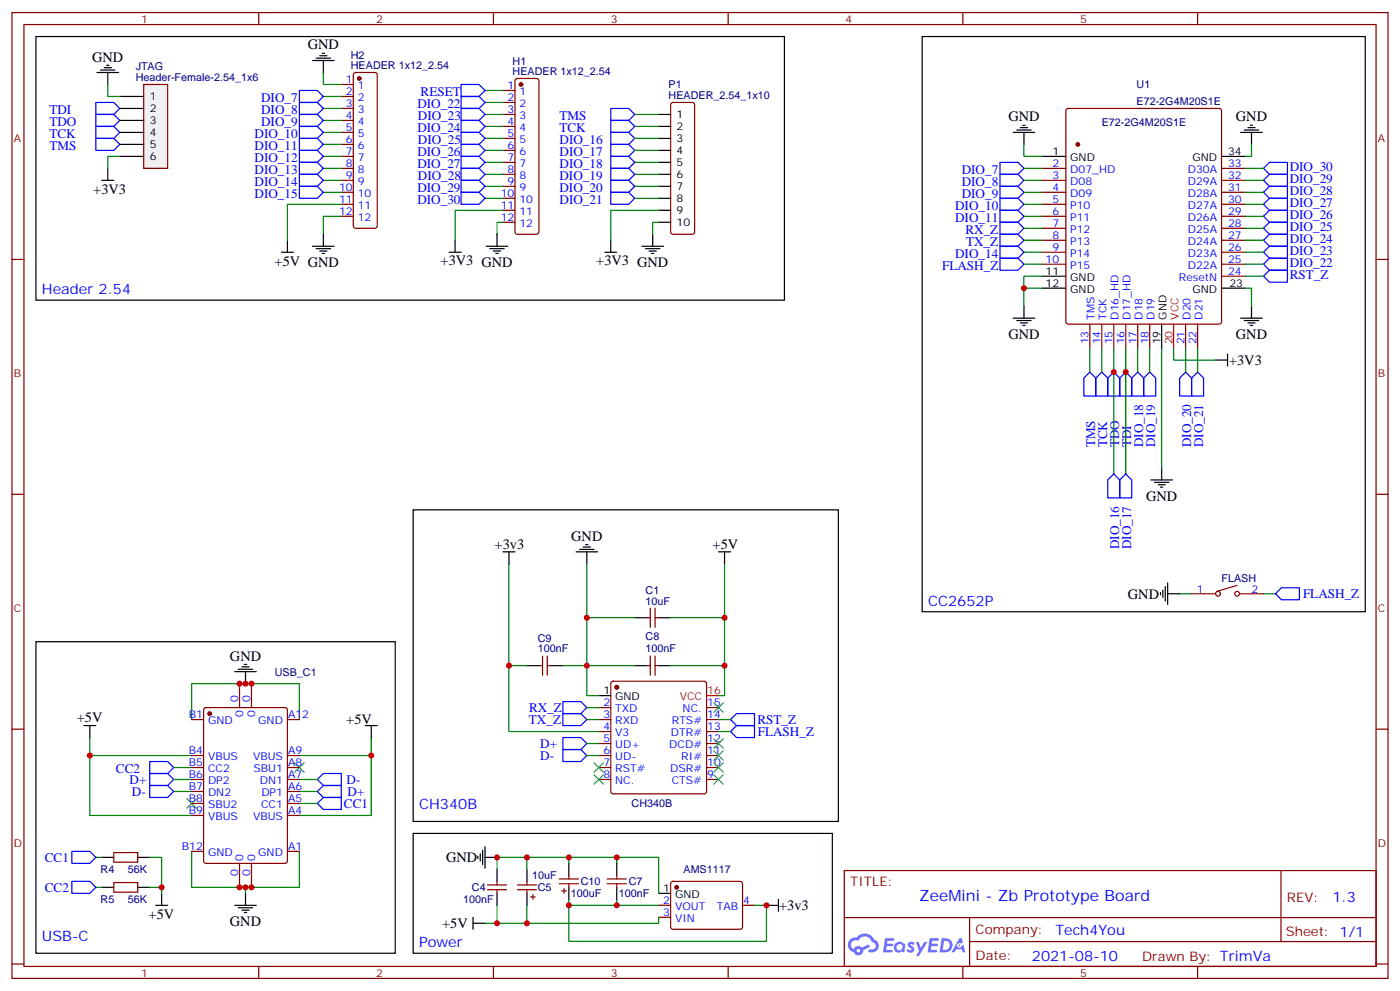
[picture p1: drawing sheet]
<svg xmlns="http://www.w3.org/2000/svg" width="412mm" height="292mm" viewBox="0 0 412 292" stroke-linecap="round" stroke-linejoin="round" font-family="sans-serif">
<g fill="none" stroke="#870000" stroke-width=".35">
<path d="M3.5 3.7h405.4v284.3h-405.4zM7.1 7.2h398.2v277.3h-398.2zM76.2 3.7v3.5M145.3 3.7v3.5M214.5 3.7v3.5M283.6 3.7v3.5M352.8 3.7v3.5M3.5 76.4h3.6M405.3 76.4h3.6M3.5 145.5h3.6M405.3 145.5h3.6M3.5 214.7h3.6"/>
<path d="M405.3 214.7h3.6M248.7 256.3h156.6v28.2h-156.6zM377.3 256.3v20.9M248.7 270.1h156.5M285.6 277.2h119.6M285.6 270.1v14.2M3.5 283.8h3.6M76.2 284.5v3.5M145.3 284.5v3.5M214.5 284.5v3.5M283.6 284.5v3.5M352.8 284.5v3.5"/>
<path d="M405.3 283.8h3.6"/>
</g>
<g fill="#5487ff">
<path d="M267.7 277.5a1.22 1.22 0 0 1 1.7 .2l-.4 .6a.47 .47 0 0 0-.3-.4 .47 .47 0 0 0-.5 .2l.1 .2a1.14 1.14 0 0 1 .8 1.8 1.14 1.14 0 0 1-1.9 0l-.2-.2 .5-.6 .7 .5a.29 .29 0 0 0 .3-.3 .29 .29 0 0 0-.2-.3 1.04 1.04 0 0 1-.6-1.7z"/>
<path d="M260.7 276.2h2.4l.3 .2-.2 .5-1.8 .1-.1 .8h1.5l.3 .4-.3 .4h-1.6l-.2 1.1h1.7l.2 .3-.2 .3-2.6 .1z"/>
<path d="M273.8 276.2h2.4l.3 .2-.1 .5-1.8 .1-.2 .8h1.6l.3 .4-.4 .4-1.6-.1-.1 1.1 1.7 .1 .2 .3-.2 .3-2.6 .1z"/>
<path d="M282.6 276.2h.7l.3 1.3-.6 .3a.69 .69 0 0 0-1 .3 .69 .69 0 0 0 .4 .9 .69 .69 0 0 0 .9-.6l.5-.2 .6 2.2h-.8l-.2-.9h-1.8l-.5 .9h-.8z"/>
<path d="M269.8 277.3h.8l.6 1.8 1.1-1.8h.9l-2.6 4.2h-.8l.9-1.5z"/>
<path d="M277.4 276.2l-.6 4.2h1.3a2.11 2.11 0 0 0 2.5-2.1 2.11 2.11 0 0 0-2.5-2.1zM278.1 277a1.39 1.39 0 0 1 1.7 1.4 1.39 1.39 0 0 1-1.8 1.2h-.3z"/>
<path d="M263.7 277.8a1.54 1.54 0 0 0-.1 2.2 1.54 1.54 0 0 0 2.2 .1l.6 .3 .3-2.3-.2-.3h-.4a1.49 1.49 0 0 0-2.4 0zM264 278.8a.94 .94 0 0 1 1.8 0 .94 .94 0 0 1-1.8 0z"/>
<path d="M250.4 276.6a2.18 2.18 0 0 0 1.1 3.7 1.44 1.44 0 0 0 1.6 .9 1.44 1.44 0 0 0 1.2-1.4l2-1.1-.5-.7-1.9 1a1.47 1.47 0 0 0-2.4 .4 1.39 1.39 0 0 1-.7-1.9 1.39 1.39 0 0 1 2-.5 2.12 2.12 0 0 1 2.2-1.3 2.12 2.12 0 0 1 1.9 1.7 1.14 1.14 0 0 1 1.1 1.4 1.14 1.14 0 0 1-1.7 .7 .43 .43 0 0 0-.5 .4 .43 .43 0 0 0 .4 .5 1.98 1.98 0 0 0 2.5-1.2 1.98 1.98 0 0 0-1.2-2.6 3.1 3.1 0 0 0-5.3-.6l-.9 .1zM252.3 279.9a.55 .55 0 0 1 1.1 0 .55 .55 0 0 1-1.1 0z"/>
<circle cx="282.6" cy="278.3" r=".26"/>
</g>
<path d="M28.2 30.2h5.3l1.8 1.7-1.8 1.8h-5.3zM28.2 33.7h5.3l1.8 1.8-1.8 1.7h-5.3zM28.2 37.2h5.3l1.8 1.8-1.8 1.7h-5.3zM28.2 40.7h5.3l1.8 1.8-1.8 1.8h-5.3z" fill="none" stroke="#00f" stroke-width=".35"/>
<path d="M42.3 24.9h7.1v24.7h-7.1z" fill="#f0f0f0" stroke="#870000" stroke-width=".35"/>
<g fill="none" stroke="#000" stroke-width=".35">
<path d="M10.6 10.8h220.5v77.6h-220.5zM30.7 19.9h2.1M31.4 19.2h.7M92.1 17.8h6.3M93.1 17.1h4.3M94.2 16.4h2.1M94.9 15.7h.7M95.2 17.8v3.5M271.6 10.8h130.6v169.3h-130.6zM28.6 21.3h6.3M29.6 20.6h4.3M31.7 21.3v3.6"/>
<path d="M35.3 28.4h7M35.3 31.9h7M35.3 35.5h7M35.3 39h7M194 33.7h3.6M194 37.2h3.6M298.4 39h6.4M299.5 38.3h4.2M300.6 37.6h2.1M301.3 36.9h.7M301.6 39v3.5M365.5 39h6.3"/>
<path d="M366.5 38.3h4.3M367.6 37.6h2.1M368.3 36.9h.7M368.7 39v3.5M30 53.1h3.5M31.7 49.6v3.5M35.3 42.5h7M35.3 46h7M194 40.7h3.6M194 44.3h3.6M194 47.8h3.6M194 51.3h3.6"/>
<path d="M194 54.9h3.6M194 58.4h3.6M306.9 46h7.1M359.8 46h7.1M82.9 74.3h3.5M84.7 70.7v3.6M92.1 72.5h6.3M93.1 73.2h4.3M94.2 73.9h2.1M94.9 74.6h.7M95.2 69v3.5M132.3 74.3h3.5"/>
<path d="M134.1 70.7v3.6M143.2 72.5h6.4M144.3 73.2h4.2M145.3 73.9h2.2M146 74.6h.8M146.4 69v3.5M178.2 74.3h3.5M179.9 70.7v3.6M189.1 72.5h6.3M190.1 73.2h4.3M191.2 73.9h2.1M191.9 74.6h.7"/>
<path d="M192.3 69v3.5M194 61.9h3.6M194 65.4h3.6M298.4 93.7h6.4M299.5 94.4h4.2M300.6 95.1h2.1M301.3 95.8h.7M301.6 90.1v3.6M306.9 81.3h7.1M306.9 84.8h7.1M342.2 95.4v7.1M359.8 84.8h7.1"/>
<path d="M365.5 93.7h6.3M366.5 94.4h4.3M367.6 95.1h2.1M368.3 95.8h.7M368.7 90.1v3.6M358.1 106h3.5M361.6 104.2v3.6M342.2 137.8v3.5M339 141.3h6.4M340.1 142h4.2M341.1 142.7h2.2M341.8 143.4h.7"/>
<path d="M148.2 162.5h3.5M149.9 162.5v3.5M169.7 162.5h6.3M170.7 161.7h4.3M171.8 161h2.1M172.5 160.3h.7M172.9 162.5v3.5M211.7 162.5h3.5M213.4 162.5v3.5M341.8 174.4v.8M342.5 173.7v2.2M343.3 172.7v4.2"/>
<path d="M344 174.8h3.5M344 171.6v6.4M10.6 188.9h105.8v91.7h-105.8zM69.1 197.7h6.4M70.2 197h4.2M71.3 196.3h2.1M72 195.6h.7M72.3 197.7v3.6M155.2 196h3.5M162.3 196h3.5M187 181.9h3.5M187 196h3.5"/>
<path d="M194 181.9h3.6M194 196h3.6M24.7 213.6h3.5M26.5 213.6v3.5M107.6 213.6h3.5M109.4 213.6v3.5M176.4 204.8h3.5M30 252.4h3.5M40.6 252.4h3.5M121.7 245.4h123.5v35.2h-123.5zM140.8 252.1v.7M141.5 251.4v2.1"/>
<path d="M142.2 250.3v4.2M142.9 252.4h3.5M142.9 249.2v6.4M146.4 255.9v3.6M155.2 255.9v3.6M167.6 254.2v3.5M181.7 254.2v3.5M30 261.2h3.5M40.6 261.2h3.5M45.9 266.5h3.5M47.6 263v3.5M69.1 266.5h6.4"/>
<path d="M70.2 267.2h4.2M71.3 267.9h2.1M72 268.6h.7M72.3 263v3.5M139.3 271.8h3.6M139.3 270.1v3.5M146.4 263v3.5M155.2 263v3.5M167.6 261.2v3.6M181.7 261.2v3.6M194 263h3.6M225.8 266.5h3.5"/>
<path d="M229.3 264.8v3.5"/>
</g>
<g fill="#870000" stroke="#870000" stroke-width=".35">
<circle cx="317.5" cy="42.5" r=".53"/>
<circle cx="153.5" cy="24.9" r=".53"/>
<circle cx="105.8" cy="23.1" r=".53"/>
<circle cx="61.7" cy="210.1" r=".53"/>
<circle cx="199.3" cy="261.2" r=".53"/>
<circle cx="181.7" cy="202.3" r=".53"/>
</g>
<g fill="none" stroke="#870000" stroke-width=".35">
<path d="M100.5 24.9h3.6M100.5 28.4h3.6M100.5 31.9h3.6M100.5 35.5h3.6M100.5 39h3.6M104.3 21.5l.5-.2h5.6l.5 .2 .2 .5v44.5l-.2 .5-.5 .2h-5.6l-.5-.2-.2-.5v-44.5zM148.2 26.6h3.5M148.2 30.2h3.5M148.2 33.7h3.5M148.2 37.2h3.5M151.9 23.3l.5-.2h5.6l.5 .2 .2 .5v44.5l-.2 .5-.5 .2h-5.6l-.5-.3-.2-.4v-44.5zM197.8 30.4l.5-.2h5.6l.5 .2 .2 .5v37.4l-.2 .5-.5 .2h-5.6l-.5-.3-.2-.4v-37.4z"/>
<path d="M314.2 32.1l.5-.2h44.4l.5 .2 .2 .5v62.1l-.2 .5-.5 .2h-44.4l-.5-.2-.2-.5v-62.1zM100.5 49.6h3.6M100.5 53.1h3.6M100.5 56.6h3.6M100.5 42.5h3.6M100.5 46h3.6M148.2 40.7h3.5M148.2 44.3h3.5M148.2 47.8h3.5M148.2 51.3h3.5M148.2 54.9h3.5M148.2 58.4h3.5"/>
<path d="M306.9 49.6h7.1M306.9 53.1h7.1M306.9 56.6h7.1M359.8 49.6h7.1M359.8 53.1h7.1M359.8 56.6h7.1M100.5 60.1h3.6M100.5 63.7h3.6M148.2 61.9h3.5M148.2 65.4h3.5M306.9 60.1h7.1M306.9 63.7h7.1"/>
<path d="M306.9 67.2h7.1M306.9 70.7h7.1M306.9 74.3h7.1M306.9 77.8h7.1M359.8 60.1h7.1M359.8 63.7h7.1M359.8 67.2h7.1M359.8 70.7h7.1M359.8 74.3h7.1M359.8 77.8h7.1M321 95.4v7.1M324.6 95.4v7.1"/>
<path d="M328.1 95.4v7.1M331.6 95.4v7.1M335.1 95.4v7.1M338.7 95.4v7.1M349.2 95.4v7.1M352.8 95.4v7.1M359.8 81.3h7.1M191.6 179v5.7M193 179v5.7M351 174.8h7.1M364.4 172.3l-6 1.8M365.1 174.8h7.1"/>
<path d="M158.7 196h1.1M159.8 193.1v5.7M161.2 196h1.1M161.2 193.1v5.7M190.5 181.9h1.1M190.5 196h1.1M191.6 193.1v5.7M193 193.1v5.7M193 181.9h1M193 196h1M56.4 211.8h3.6M60.2 208.5l.5-.2h23.3l.6 .4 .1 44.8-.5 .6-23.5 .1-.7-.5v-44.7z"/>
<path d="M70.6 201.3v7M74.1 201.3v7M84.7 211.8h3.5M176.4 211.8h3.5M176.4 208.3h3.5M176.4 215.4h3.5M176.4 218.9h3.5M180.2 200.8l.4-.2h26.8l.5 .2 .2 .5v31.7l-.2 .5-.5 .2h-26.8l-.5-.2-.2-.5v-31.7zM208.1 211.8h3.6M208.1 208.3h3.6M208.1 215.4h3.6M208.1 218.9h3.6"/>
<path d="M56.4 222.4h3.6M56.4 226h3.6M56.4 229.5h3.6M56.4 233h3.6M56.4 236.5h3.6M84.7 222.4h3.5M84.7 226h3.5M84.7 229.5h3.5M84.7 233h3.5M84.7 236.5h3.5M176.4 222.4h3.5M176.4 226h3.5"/>
<path d="M176.4 229.5h3.5M208.1 222.4h3.6M208.1 226h3.6M208.1 229.5h3.6M33.5 259.8h7.1v2.8h-7.1zM33.5 251h7.1v2.8h-7.1zM56.4 240.1h3.6M56.4 250.6h3.6M70.6 254.2v7M74.1 254.2v7M84.7 240.1h3.5M84.7 250.6h3.5"/>
<path d="M146.4 259.5v1M155.2 259.5v1M164.7 258.8h5.7M167.6 257.7v1.1M178.9 258.8h5.6M181.7 257.7v1.1M197.8 259.7l.5-.2h20l.4 .7v12.9l-.7 .5-20-.1-.4-.6v-12.7zM143.6 260.5h5.6M143.6 261.9h5.6M146.4 261.9v1.1M152.4 260.5h5.6M152.4 261.9h5.6"/>
<path d="M155.2 261.9v1.1M156.3 264.1h1.4M157 263.3v1.5M164.7 260.2h5.7M165.5 262.3h1.4M166.2 261.6v1.4M167.6 260.2v1M178.9 260.2h5.6M181.7 260.2v1M194 266.5h3.6M194 270.1h3.6M218.7 266.5h3.5"/>
<circle cx="358.8" cy="174.8" r=".71"/>
<circle cx="364.4" cy="174.8" r=".71"/>
</g>
<path d="M345.7 95.4v7.1M208.1 204.8h3.6" fill="none" stroke="#f00" stroke-width=".35"/>
<g fill="none" stroke="#00f" stroke-width=".35">
<path d="M88.2 37.2h5.3l1.7 1.8-1.7 1.7h-5.3zM88.2 33.7h5.3l1.7 1.8-1.7 1.7h-5.3zM88.2 30.2h5.3l1.7 1.7-1.7 1.8h-5.3zM88.2 26.6h5.3l1.7 1.8-1.7 1.8h-5.3zM135.8 24.9h5.3l1.8 1.7-1.8 1.8h-5.3zM135.8 28.4h5.3l1.8 1.8-1.8 1.7h-5.3zM135.8 31.9h5.3l1.8 1.8-1.8 1.8h-5.3zM135.8 35.5h5.3l1.8 1.7-1.8 1.8h-5.3zM135.8 39h5.3l1.8 1.7-1.8 1.8h-5.3zM179.9 39h5.3l1.8 1.7-1.8 1.8h-5.3zM179.9 35.5h5.3l1.8 1.7-1.8 1.8h-5.3zM179.9 31.9h5.3l1.8 1.8-1.8 1.8h-5.3z"/>
<path d="M88.2 54.9h5.3l1.7 1.7-1.7 1.8h-5.3zM88.2 51.3h5.3l1.7 1.8-1.7 1.8h-5.3zM88.2 47.8h5.3l1.7 1.8-1.7 1.7h-5.3zM88.2 44.3h5.3l1.7 1.7-1.7 1.8h-5.3zM88.2 40.7h5.3l1.7 1.8-1.7 1.8h-5.3zM135.8 42.5h5.3l1.8 1.8-1.8 1.7h-5.3zM135.8 46h5.3l1.8 1.8-1.8 1.8h-5.3zM135.8 49.6h5.3l1.8 1.7-1.8 1.8h-5.3zM135.8 53.1h5.3l1.8 1.8-1.8 1.7h-5.3zM135.8 56.6h5.3l1.8 1.8-1.8 1.7h-5.3zM179.9 56.6h5.3l1.8 1.8-1.8 1.7h-5.3zM179.9 53.1h5.3l1.8 1.8-1.8 1.7h-5.3z"/>
<path d="M179.9 49.6h5.3l1.8 1.7-1.8 1.8h-5.3zM179.9 46h5.3l1.8 1.8-1.8 1.8h-5.3zM179.9 42.5h5.3l1.8 1.8-1.8 1.7h-5.3zM294.6 47.8h5.3l1.7 1.8-1.7 1.7h-5.3zM294.6 51.3h5.3l1.7 1.8-1.7 1.8h-5.3zM294.6 54.9h5.3l1.7 1.7-1.7 1.8h-5.3zM294.6 58.4h5.3l1.7 1.7-1.7 1.8h-5.3zM372.2 53.1l1.7-1.8h5.3v3.6h-5.3zM373.9 47.8h5.3v3.5h-5.3l-1.7-1.7zM373.9 54.9h5.3v3.5h-5.3l-1.7-1.8zM294.6 61.9h5.3l1.7 1.8-1.7 1.7h-5.3zM294.6 65.4h5.3l1.7 1.8-1.7 1.8h-5.3z"/>
<path d="M294.6 69h5.3l1.7 1.7-1.7 1.8h-5.3zM294.6 72.5h5.3l1.7 1.8-1.7 1.7h-5.3zM294.6 76h5.3l1.7 1.8-1.7 1.8h-5.3zM372.2 60.1l1.7-1.7h5.3v3.5h-5.3zM372.2 67.2l1.7-1.8h5.3v3.6h-5.3zM372.2 74.3l1.7-1.8h5.3v3.5h-5.3zM373.9 61.9h5.3v3.5h-5.3l-1.7-1.7zM373.9 69h5.3v3.5h-5.3l-1.7-1.8zM373.9 76h5.3v3.6h-5.3l-1.7-1.8zM373.9 79.6h5.3v3.5h-5.3l-1.7-1.8zM321 109.5l1.8 1.8v5.3h-3.5v-5.3zM322.8 111.3l1.8-1.8 1.7 1.8v5.3h-3.5z"/>
<path d="M328.1 109.5l1.7 1.8v5.3h-3.5v-5.3zM329.8 111.3l1.8-1.8 1.8 1.8v5.3h-3.6zM335.1 109.5l1.8 1.8v5.3h-3.5v-5.3zM338.7 109.5l1.7 1.8v5.3h-3.5v-5.3zM349.2 109.5l1.8 1.8v5.3h-3.5v-5.3zM352.8 109.5l1.7 1.8v5.3h-3.5v-5.3zM331.6 139.5l1.8 1.8v5.3h-3.6v-5.3zM326.3 141.3l1.8-1.8 1.7 1.8v5.3h-3.5zM375.7 174.8l1.8-1.8h5.3v3.6h-5.3zM165.8 206.6h5.3l1.8 1.7-1.8 1.8h-5.3zM165.8 210.1h5.3l1.8 1.7-1.8 1.8h-5.3zM165.8 217.1h5.3l1.8 1.8-1.8 1.8h-5.3z"/>
<path d="M215.2 215.4l1.8-1.8h5.2v3.5h-5.2zM217 210.1h5.2v3.5h-5.2l-1.8-1.8zM44.1 231.2h5.3l1.8 1.8-1.8 1.8h-5.3zM44.1 224.2h5.3l1.8 1.8-1.8 1.7h-5.3zM44.1 227.7h5.3l1.8 1.8-1.8 1.7h-5.3zM93.5 233l1.7-1.8h5.3v3.6h-5.3zM93.5 236.5l1.7-1.7h5.3v3.5h-5.3zM93.5 229.5l1.7-1.8h5.3v3.5h-5.3zM165.8 220.7h5.3l1.8 1.7-1.8 1.8h-5.3zM21.2 259.5h5.3l1.7 1.7-1.7 1.8h-5.3zM21.2 250.6h5.3l1.7 1.8-1.7 1.8h-5.3z"/>
</g>
<g fill="none" stroke="#008700" stroke-width=".35">
<path d="M31.7 24.9v3.5h3.6M95.2 21.3v3.6h5.3M95.2 28.4h5.3M95.2 31.9h5.3M95.2 35.5h5.3M95.2 39h5.3M142.9 26.6h5.3M142.9 30.2h5.3M142.9 33.7h5.3M142.9 37.2h5.3M187 33.7h7M187 37.2h7"/>
<path d="M35.3 46h-3.6v3.6M95.2 49.6h5.3M95.2 53.1h5.3M95.2 56.6h5.3M95.2 42.5h5.3M95.2 46h5.3M142.9 40.7h5.3M142.9 44.3h5.3M142.9 47.8h5.3M142.9 51.3h5.3M142.9 54.9h5.3M142.9 58.4h5.3"/>
<path d="M187 40.7h7M187 44.3h7M187 47.8h7M187 51.3h7M187 54.9h7M187 58.4h7M301.6 42.5v3.5h5.3M301.6 49.6h5.3M301.6 53.1h5.3M301.6 56.6h5.3M366.9 49.6h5.3M366.9 53.1h5.3"/>
<path d="M366.9 56.6h5.3M368.7 42.5v3.5h-1.8M100.5 63.7h-5.3v5.3M100.5 60.1h-15.8v10.6M148.2 65.4h-1.8v3.6M148.2 61.9h-14.1v8.8M194 65.4h-1.7v3.6M194 61.9h-14.1v8.8M301.6 60.1h5.3M301.6 63.7h5.3M301.6 67.2h5.3M301.6 70.7h5.3"/>
<path d="M301.6 74.3h5.3M301.6 77.8h5.3M366.9 60.1h5.3M366.9 63.7h5.3M366.9 67.2h5.3M366.9 70.7h5.3M366.9 74.3h5.3M366.9 77.8h5.3M306.9 84.8h-5.3v5.3M306.9 81.3h-5.3v3.5M366.9 84.8h1.8v5.3M366.9 81.3h5.3"/>
<path d="M321 102.5v7M324.6 102.5v7M328.1 102.5v37M331.6 102.5v37M335.1 102.5v7M338.7 102.5v7M342.2 102.5v35.3M345.7 102.5v3.5h12.4M349.2 102.5v7M352.8 102.5v7M149.9 166v49.4h26.5M172.9 166v15.9"/>
<path d="M213.4 166v38.8h-1.7M347.5 174.8h3.5M372.2 174.8h3.5M149.9 196h5.3M165.8 196h21.2M187 181.9h-14.1v22.9h3.5M197.6 181.9h15.8M197.6 196h15.8M26.5 217.1v5.3M56.4 211.8v-10.5h31.8v10.5M109.4 217.1v5.3M172.9 211.8h3.5"/>
<path d="M172.9 208.3h3.5M172.9 218.9h3.5M211.7 211.8h3.5M211.7 215.4h3.5M51.2 233h5.2M51.2 226h5.2M51.2 229.5h5.2M56.4 222.4h-29.9v17.7h29.9M88.2 222.4h21.2v17.7h-21.2M88.2 233h5.3M88.2 236.5h5.3M88.2 229.5h5.3"/>
<path d="M172.9 222.4h3.5M28.2 252.4h1.8M44.1 252.4h3.5v10.6M56.4 250.6v10.6h31.8v-10.6M146.4 255.9v-3.5h47.6v10.6M155.2 252.4v3.5M167.6 252.4v1.8M181.7 252.4v1.8M28.2 261.2h1.8M44.1 261.2h3.5M72.3 261.2v1.8M146.4 266.5v5.3"/>
<path d="M155.2 266.5v5.3M167.6 264.8v1.7M181.7 264.8v1.7M194 266.5h-26.4v10.6h58.2v-10.6h-3.6M194 270.1v1.7h-51.1"/>
</g>
<g fill="none" stroke="#3c3" stroke-width=".35">
<path d="M210.3 206.9l2.8 2.8M210.3 217.5l2.8 2.8M213.1 206.9l-2.8 2.8M213.1 217.5l-2.8 2.8M55 235.1l2.9 2.8M57.9 235.1l-2.9 2.8M86.8 224.5l2.8 2.9M89.6 224.5l-2.8 2.9M175 228.1l2.8 2.8M175 224.5l2.8 2.9M177.8 228.1l-2.8 2.8M177.8 224.5l-2.8 2.9"/>
<path d="M210.3 221l2.8 2.8M210.3 224.5l2.8 2.9M210.3 228.1l2.8 2.8M213.1 221l-2.8 2.8M213.1 224.5l-2.8 2.9M213.1 228.1l-2.8 2.8"/>
</g>
<g fill="#c00">
<circle cx="301.6" cy="84.8" r=".88"/>
<circle cx="328.1" cy="109.5" r=".88"/>
<circle cx="331.6" cy="109.5" r=".88"/>
<circle cx="109.4" cy="222.4" r=".88"/>
<circle cx="47.6" cy="261.2" r=".88"/>
<circle cx="74.1" cy="201.3" r=".88"/>
<circle cx="70.6" cy="201.3" r=".88"/>
<circle cx="74.1" cy="261.2" r=".88"/>
<circle cx="70.6" cy="261.2" r=".88"/>
<circle cx="26.5" cy="222.4" r=".88"/>
<circle cx="72.3" cy="201.3" r=".88"/>
<circle cx="72.3" cy="261.2" r=".88"/>
<circle cx="181.7" cy="252.4" r=".88"/>
<circle cx="181.7" cy="266.5" r=".88"/>
<circle cx="225.8" cy="266.5" r=".88"/>
<circle cx="146.4" cy="252.4" r=".88"/>
<circle cx="146.4" cy="271.8" r=".88"/>
<circle cx="155.2" cy="252.4" r=".88"/>
<circle cx="155.2" cy="271.8" r=".88"/>
<circle cx="167.6" cy="252.4" r=".88"/>
<circle cx="167.6" cy="266.5" r=".88"/>
<circle cx="213.4" cy="196" r=".88"/>
<circle cx="213.4" cy="181.9" r=".88"/>
<circle cx="172.9" cy="196" r=".88"/>
<circle cx="172.9" cy="181.9" r=".88"/>
<circle cx="149.9" cy="196" r=".88"/>
</g>
<path d="M121.7 150.1h125.2v91.7h-125.2z" fill="none" stroke="#000" stroke-width=".35"/>
<text font-size="4.6" fill="#00f" x="270.8" y="265.3">ZeeMini - Zb Prototype Board</text>
<g font-size="4.2">
<text x="90.7" y="14.5">GND</text>
<text x="27.2" y="18.2">GND</text>
<text x="297" y="35.7">GND</text>
<text x="364.1" y="35.7">GND</text>
<text x="27.5" y="57">+3V3</text>
<text x="80.9" y="78.2">+5V GND</text>
<text x="129.8" y="78.1">+3V3 GND</text>
<text x="175.7" y="78.1">+3V3 GND</text>
<text x="297" y="99.7">GND</text>
<text x="364.1" y="99.7">GND</text>
<text x="362" y="107.4">+3V3</text>
<text x="337.6" y="147.4">GND</text>
<text x="145.7" y="161.7">+3v3</text>
<text x="168.3" y="159.2">GND</text>
<text x="209.9" y="161.7">+5V</text>
<text x="332.3" y="176.2">GND</text>
<text x="67.7" y="194.6">GND</text>
<text x="22.6" y="212.5">+5V</text>
<text x="102" y="213.3">+5V</text>
<text x="131.4" y="253.8">GND</text>
<text x="229.5" y="268">+3v3</text>
<text x="43.8" y="270.4">+5V</text>
<text x="67.7" y="272.5">GND</text>
<text x="130.2" y="273.2">+5V</text>
</g>
<g font-size="4.2" fill="#00f">
<text x="12.3" y="86.6">Header 2.54</text>
<text x="273.4" y="178.3">CC2652P</text>
<text x="123.5" y="238.3">CH340B</text>
<text x="392.5" y="265.6">1.3</text>
<text x="310.9" y="275.1">Tech4You</text>
<text x="12.3" y="277.1">USB-C</text>
<text x="123.5" y="278.9">Power</text>
<text x="304" y="282.9">2021-08-10</text>
</g>
<g font-size="3.9" fill="#00f">
<text x="123.9" y="28.3">RESET</text>
<text x="14.5" y="33.7">TDI</text>
<text x="76.9" y="33.7">DIO_8</text>
<text x="76.9" y="30.2">DIO_7</text>
<text x="122.9" y="31.8">DIO_22</text>
<text x="123.1" y="35.4">DIO_23</text>
<text x="164.8" y="35.3">TMS</text>
<text x="14.5" y="37.2">TDO</text>
<text x="14.5" y="40.7">TCK</text>
<text x="75" y="40.7">DIO_10</text>
<text x="76.9" y="37.2">DIO_9</text>
<text x="122.9" y="38.9">DIO_24</text>
<text x="164.8" y="38.8">TCK</text>
<text x="14.5" y="44.3">TMS</text>
<text x="75" y="47.8">DIO_12</text>
<text x="75" y="44.3">DIO_11</text>
<text x="122.9" y="45.9">DIO_26</text>
<text x="123.1" y="42.4">DIO_25</text>
<text x="164.8" y="45.9">DIO_17</text>
<text x="164.8" y="42.4">DIO_16</text>
<text x="75" y="51.3">DIO_13</text>
<text x="122.9" y="49.5">DIO_27</text>
<text x="123.1" y="53">DIO_28</text>
<text x="164.8" y="53">DIO_19</text>
<text x="164.8" y="49.4">DIO_18</text>
<text x="283.3" y="51.3">DIO_7</text>
<text x="379.9" y="50.4">DIO_30</text>
<text x="379.9" y="53.9">DIO_29</text>
<text x="75" y="58.4">DIO_15</text>
<text x="75" y="54.9">DIO_14</text>
<text x="122.9" y="56.5">DIO_29</text>
<text x="164.8" y="56.5">DIO_20</text>
<text x="283.3" y="54.9">DIO_8</text>
<text x="283.3" y="58.4">DIO_9</text>
<text x="379.9" y="57.5">DIO_28</text>
<text x="122.9" y="60">DIO_30</text>
<text x="164.8" y="60">DIO_21</text>
<text x="281.4" y="61.9">DIO_10</text>
<text x="281.4" y="65.4">DIO_11</text>
<text x="379.9" y="61">DIO_27</text>
<text x="379.9" y="64.5">DIO_26</text>
<text x="284.4" y="69">RX_Z</text>
<text x="379.9" y="68.1">DIO_25</text>
<text x="379.9" y="71.6">DIO_24</text>
<text x="281.4" y="76">DIO_14</text>
<text x="284.6" y="72.5">TX_Z</text>
<text x="379.9" y="75.1">DIO_23</text>
<text x="277.5" y="79.6">FLASH_Z</text>
<text x="379.9" y="78.6">DIO_22</text>
<text x="379.9" y="82.2">RST_Z</text>
<text x="322.6" y="131.7" transform="rotate(-90 322.6 131.7)">TMS</text>
<text x="326.2" y="131.7" transform="rotate(-90 326.2 131.7)">TCK</text>
<text x="329.7" y="131.7" transform="rotate(-90 329.7 131.7)">TDO</text>
<text x="333.2" y="131.7" transform="rotate(-90 333.2 131.7)">TDI</text>
<text x="336.8" y="131.7" transform="rotate(-90 336.8 131.7)">DIO_18</text>
<text x="340.3" y="131.7" transform="rotate(-90 340.3 131.7)">DIO_19</text>
<text x="350.9" y="131.7" transform="rotate(-90 350.9 131.7)">DIO_20</text>
<text x="354.4" y="131.7" transform="rotate(-90 354.4 131.7)">DIO_21</text>
<text x="329.7" y="161.7" transform="rotate(-90 329.7 161.7)">DIO_16</text>
<text x="333.2" y="161.7" transform="rotate(-90 333.2 161.7)">DIO_17</text>
<text x="383.8" y="176.1">FLASH_Z</text>
<text x="155.8" y="209.6">RX_Z</text>
<text x="155.8" y="213.1">TX_Z</text>
<text x="223.1" y="213.2">RST_Z</text>
<text x="159.1" y="220.2">D+</text>
<text x="223.2" y="216.7">FLASH_Z</text>
<text x="34.1" y="227.7">CC2</text>
<text x="159.1" y="223.7">D-</text>
<text x="38.2" y="230.8">D+</text>
<text x="102.1" y="230.8">D-</text>
<text x="38.9" y="234.2">D-</text>
<text x="101.3" y="237.8">CC1</text>
<text x="102.4" y="234.2">D+</text>
<text x="13.2" y="253.6">CC1</text>
<text x="13.2" y="262.5">CC2</text>
</g>
<g font-size="3.9" fill="#800">
<text x="250.5" y="260.9">TITLE:</text>
<text x="379.1" y="265.6">REV:</text>
<text x="287.4" y="275.1">Company:</text>
<text x="378.7" y="275.7">Sheet: 1/1</text>
<text x="287.4" y="282.8">Date:</text>
<text x="336.4" y="282.8">Drawn By: TrimVa</text>
</g>
<g font-size="3.2" fill="#800">
<text x="41.6" y="6.7">1</text>
<text x="110.8" y="6.7">2</text>
<text x="179.9" y="6.7">3</text>
<text x="249.1" y="6.7">4</text>
<text x="318.2" y="6.7">5</text>
<text x="4.1" y="41.8">A</text>
<text x="405.9" y="41.8">A</text>
<text x="4.1" y="110.9">B</text>
<text x="405.9" y="110.9">B</text>
<text x="4.1" y="180.1">C</text>
<text x="405.9" y="180.1">C</text>
<text x="4.1" y="249.2">D</text>
<text x="405.9" y="249.2">D</text>
<text x="41.6" y="287.5">1</text>
<text x="110.8" y="287.5">2</text>
<text x="179.9" y="287.5">3</text>
<text x="249.1" y="287.5">4</text>
<text x="318.2" y="287.5">5</text>
</g>
<g font-size="3.2" fill="#000080">
<text x="103.4" y="17.3">H2</text>
<text x="40" y="23.8">Header-Female-2.54_1x6</text>
<text x="40" y="20.6">JTAG</text>
<text x="103.4" y="20.3">HEADER 1x12_2.54</text>
<text x="151" y="22">HEADER 1x12_2.54</text>
<text x="151" y="19.1">H1</text>
<text x="197" y="29.1">HEADER_2.54_1x10</text>
<text x="197" y="25.9">P1</text>
<text x="334.8" y="26">U1</text>
<text x="334.8" y="30.9">E72-2G4M20S1E</text>
<text x="324.6" y="37.2">E72-2G4M20S1E</text>
<text x="359.8" y="171.3">FLASH</text>
<text x="190.2" y="174.8">C1</text>
<text x="190.2" y="178">10uF</text>
<text x="158.4" y="188.9">C9</text>
<text x="190.2" y="188.3">C8</text>
<text x="158.4" y="192.1">100nF</text>
<text x="190.2" y="192.1">100nF</text>
<text x="80.9" y="198.9">USB_C1</text>
<text x="186" y="237.6">CH340B</text>
<text x="29.6" y="257.1">R4</text>
<text x="37.6" y="257.1">56K</text>
<text x="201.3" y="257">AMS1117</text>
<text x="139" y="262.3">C4</text>
<text x="156.8" y="258.9">10uF</text>
<text x="158.4" y="262.4">C5</text>
<text x="171.1" y="260.6">C10</text>
<text x="185.2" y="260.6">C7</text>
<text x="29.7" y="265.9">R5</text>
<text x="37.6" y="265.9">56K</text>
<text x="136.4" y="265.9">100nF</text>
<text x="168.2" y="264.2">100uF</text>
<text x="182.3" y="264.1">100nF</text>
</g>
<g font-size="3.2">
<text x="44.1" y="29.5">1</text>
<text x="44.1" y="33">2</text>
<text x="199.3" y="34.7">1</text>
<text x="44.1" y="36.5">3</text>
<text x="44.1" y="40">4</text>
<text x="199.3" y="38.3">2</text>
<text x="199.3" y="41.8">3</text>
<text x="44.1" y="43.6">5</text>
<text x="44.1" y="47.1">6</text>
<text x="199.3" y="45.3">4</text>
<text x="310" y="45.7">1</text>
<text x="315.3" y="47.4">GND</text>
<text x="351.2" y="47.4">GND</text>
<text x="361.8" y="45.7">34</text>
<text x="199.3" y="48.9">5</text>
<text x="199.3" y="52.4">6</text>
<text x="199.3" y="55.9">7</text>
<text x="199.3" y="59.4">8</text>
<text x="199.3" y="63">9</text>
<text x="199.3" y="66.5">10</text>
<text x="308" y="81">11</text>
<text x="315.3" y="82.7">GND</text>
<text x="308" y="84.5">12</text>
<text x="315.3" y="86.3">GND</text>
<text x="351.2" y="86.3">GND</text>
<text x="362.1" y="84.5">23</text>
<text x="343.6" y="94.1" transform="rotate(-90 343.6 94.1)">GND</text>
<text x="341.8" y="101.4" transform="rotate(-90 341.8 101.4)">19</text>
<text x="177.7" y="204.4">1</text>
<text x="181.2" y="206.2">GND</text>
<text x="195.4" y="262.6">1</text>
<text x="198.9" y="264.4">GND</text>
</g>
<g font-size="3.2" fill="#00f">
<text x="101.9" y="24.5">1</text>
<text x="101.9" y="28">2</text>
<text x="105.4" y="26.3">1</text>
<text x="105.4" y="29.8">2</text>
<text x="149.5" y="26.3">1</text>
<text x="149.5" y="29.8">2</text>
<text x="153" y="28">1</text>
<text x="101.9" y="31.6">3</text>
<text x="101.9" y="35.1">4</text>
<text x="105.4" y="33.3">3</text>
<text x="149.5" y="33.3">3</text>
<text x="153" y="31.6">2</text>
<text x="153" y="35.1">3</text>
<text x="101.9" y="38.6">5</text>
<text x="105.4" y="36.9">4</text>
<text x="105.4" y="40.4">5</text>
<text x="149.5" y="36.9">4</text>
<text x="149.5" y="40.4">5</text>
<text x="153" y="38.6">4</text>
<text x="101.9" y="42.2">6</text>
<text x="101.9" y="45.7">7</text>
<text x="105.4" y="43.9">6</text>
<text x="105.4" y="47.4">7</text>
<text x="149.5" y="43.9">6</text>
<text x="149.5" y="47.4">7</text>
<text x="153" y="42.2">5</text>
<text x="153" y="45.7">6</text>
<text x="101.9" y="49.2">8</text>
<text x="101.9" y="52.7">9</text>
<text x="105.4" y="51">8</text>
<text x="149.5" y="51">8</text>
<text x="153" y="49.2">7</text>
<text x="153" y="52.7">8</text>
<text x="310" y="49.2">2</text>
<text x="310" y="52.7">3</text>
<text x="315.3" y="51">D07_HD</text>
<text x="349.9" y="51">D30A</text>
<text x="361.8" y="52.7">32</text>
<text x="361.8" y="49.2">33</text>
<text x="99.9" y="56.3">10</text>
<text x="99.9" y="59.8">11</text>
<text x="105.4" y="54.5">9</text>
<text x="105.4" y="58">10</text>
<text x="147.5" y="58">10</text>
<text x="149.5" y="54.5">9</text>
<text x="153" y="56.3">9</text>
<text x="153" y="59.8">10</text>
<text x="310" y="56.3">4</text>
<text x="310" y="59.8">5</text>
<text x="315.3" y="54.5">D08</text>
<text x="315.3" y="58">D09</text>
<text x="349.9" y="58">D28A</text>
<text x="349.9" y="54.5">D29A</text>
<text x="361.8" y="59.8">30</text>
<text x="361.8" y="56.3">31</text>
<text x="99.9" y="63.3">12</text>
<text x="105.4" y="61.6">11</text>
<text x="105.4" y="65.1">12</text>
<text x="147.5" y="61.6">11</text>
<text x="147.5" y="65.1">12</text>
<text x="153" y="63.3">11</text>
<text x="310" y="63.3">6</text>
<text x="315.3" y="61.6">P10</text>
<text x="315.3" y="65.1">P11</text>
<text x="349.9" y="65.1">D26A</text>
<text x="349.9" y="61.6">D27A</text>
<text x="361.8" y="63.3">29</text>
<text x="153" y="66.9">12</text>
<text x="310" y="66.9">7</text>
<text x="310" y="70.4">8</text>
<text x="315.3" y="68.6">P12</text>
<text x="349.9" y="68.6">D25A</text>
<text x="361.8" y="70.4">27</text>
<text x="361.8" y="66.9">28</text>
<text x="308" y="77.4">10</text>
<text x="310" y="73.9">9</text>
<text x="315.3" y="72.1">P13</text>
<text x="315.3" y="75.7">P14</text>
<text x="349.9" y="75.7">D23A</text>
<text x="349.9" y="72.1">D24A</text>
<text x="361.8" y="77.4">25</text>
<text x="361.8" y="73.9">26</text>
<text x="315.3" y="79.2">P15</text>
<text x="347.3" y="82.7">ResetN</text>
<text x="349.9" y="79.2">D22A</text>
<text x="361.8" y="81">24</text>
<text x="322.4" y="94.1" transform="rotate(-90 322.4 94.1)">TMS</text>
<text x="326" y="94.1" transform="rotate(-90 326 94.1)">TCK</text>
<text x="329.5" y="94.1" transform="rotate(-90 329.5 94.1)">D16_HD</text>
<text x="333" y="94.1" transform="rotate(-90 333 94.1)">D17_HD</text>
<text x="336.5" y="94.1" transform="rotate(-90 336.5 94.1)">D18</text>
<text x="340.1" y="94.1" transform="rotate(-90 340.1 94.1)">D19</text>
<text x="350.7" y="94.1" transform="rotate(-90 350.7 94.1)">D20</text>
<text x="354.2" y="94.1" transform="rotate(-90 354.2 94.1)">D21</text>
<text x="320.7" y="101.4" transform="rotate(-90 320.7 101.4)">13</text>
<text x="324.2" y="101.4" transform="rotate(-90 324.2 101.4)">14</text>
<text x="327.7" y="101.4" transform="rotate(-90 327.7 101.4)">15</text>
<text x="331.3" y="101.4" transform="rotate(-90 331.3 101.4)">16</text>
<text x="334.8" y="101.4" transform="rotate(-90 334.8 101.4)">17</text>
<text x="338.3" y="101.4" transform="rotate(-90 338.3 101.4)">18</text>
<text x="348.9" y="101.4" transform="rotate(-90 348.9 101.4)">21</text>
<text x="352.4" y="101.4" transform="rotate(-90 352.4 101.4)">22</text>
<text x="352.5" y="174.4">1</text>
<text x="368.7" y="174.4">2</text>
<text x="70.2" y="206.6" transform="rotate(-90 70.2 206.6)">0</text>
<text x="73.7" y="206.6" transform="rotate(-90 73.7 206.6)">0</text>
<text x="177.7" y="208">2</text>
<text x="181.2" y="209.7">TXD</text>
<text x="201.1" y="209.7">NC.</text>
<text x="208.3" y="208">15</text>
<text x="55.6" y="211.5">B1</text>
<text x="61.3" y="213.3">GND</text>
<text x="71.6" y="211" transform="rotate(-90 71.6 211)">0</text>
<text x="75.1" y="211" transform="rotate(-90 75.1 211)">0</text>
<text x="76.1" y="213.3">GND</text>
<text x="84.8" y="211.5">A12</text>
<text x="177.7" y="211.5">3</text>
<text x="177.7" y="215">4</text>
<text x="181.2" y="213.3">RXD</text>
<text x="197.9" y="213.3">RTS#</text>
<text x="208.3" y="215">13</text>
<text x="208.3" y="211.5">14</text>
<text x="177.7" y="218.5">5</text>
<text x="181.2" y="216.8">V3</text>
<text x="181.2" y="220.3">UD+</text>
<text x="197.1" y="220.3">DCD#</text>
<text x="197.6" y="216.8">DTR#</text>
<text x="208.3" y="218.5">12</text>
<text x="55.6" y="222.1">B4</text>
<text x="55.6" y="225.6">B5</text>
<text x="61.3" y="223.8">VBUS</text>
<text x="61.3" y="227.4">CC2</text>
<text x="74.5" y="223.8">VBUS</text>
<text x="74.7" y="227.4">SBU1</text>
<text x="84.8" y="225.6">A8</text>
<text x="84.8" y="222.1">A9</text>
<text x="177.7" y="222.1">6</text>
<text x="177.7" y="225.6">7</text>
<text x="181.2" y="223.8">UD-</text>
<text x="181.2" y="227.4">RST#</text>
<text x="197.4" y="227.4">DSR#</text>
<text x="200.7" y="223.8">RI#</text>
<text x="208.3" y="225.6">10</text>
<text x="208.3" y="222.1">11</text>
<text x="55.6" y="229.1">B6</text>
<text x="55.6" y="232.7">B7</text>
<text x="61.3" y="230.9">DP2</text>
<text x="76.5" y="230.9">DN1</text>
<text x="84.8" y="232.7">A6</text>
<text x="84.8" y="229.1">A7</text>
<text x="177.7" y="229.1">8</text>
<text x="181.2" y="230.9">NC.</text>
<text x="197.9" y="230.9">CTS#</text>
<text x="208.3" y="229.1">9</text>
<text x="55.6" y="236.2">B8</text>
<text x="55.6" y="239.7">B9</text>
<text x="61.3" y="234.4">DN2</text>
<text x="61.3" y="237.9">SBU2</text>
<text x="76.9" y="237.9">CC1</text>
<text x="77" y="234.4">DP1</text>
<text x="84.8" y="239.7">A4</text>
<text x="84.8" y="236.2">A5</text>
<text x="61.3" y="241.5">VBUS</text>
<text x="74.5" y="241.5">VBUS</text>
<text x="53.6" y="250.3">B12</text>
<text x="84.8" y="250.3">A1</text>
<text x="61.3" y="252.1">GND</text>
<text x="70.2" y="258" transform="rotate(-90 70.2 258)">0</text>
<text x="71.6" y="253.5" transform="rotate(-90 71.6 253.5)">0</text>
<text x="73.7" y="258" transform="rotate(-90 73.7 258)">0</text>
<text x="75.1" y="253.5" transform="rotate(-90 75.1 253.5)">0</text>
<text x="76.1" y="252.1">GND</text>
<text x="195.4" y="269.7">3</text>
<text x="195.4" y="266.2">2</text>
<text x="198.9" y="267.9">VOUT</text>
<text x="211.1" y="267.9">TAB</text>
<text x="218.9" y="266.2">4</text>
<text x="198.9" y="271.5">VIN</text>
</g>
<g font-size="3.2" fill="#f00">
<text x="347.1" y="94.1" transform="rotate(-90 347.1 94.1)">VCC</text>
<text x="345.4" y="101.4" transform="rotate(-90 345.4 101.4)">20</text>
<text x="200.2" y="206.2">VCC</text>
<text x="208.3" y="204.4">16</text>
</g>
</svg>
